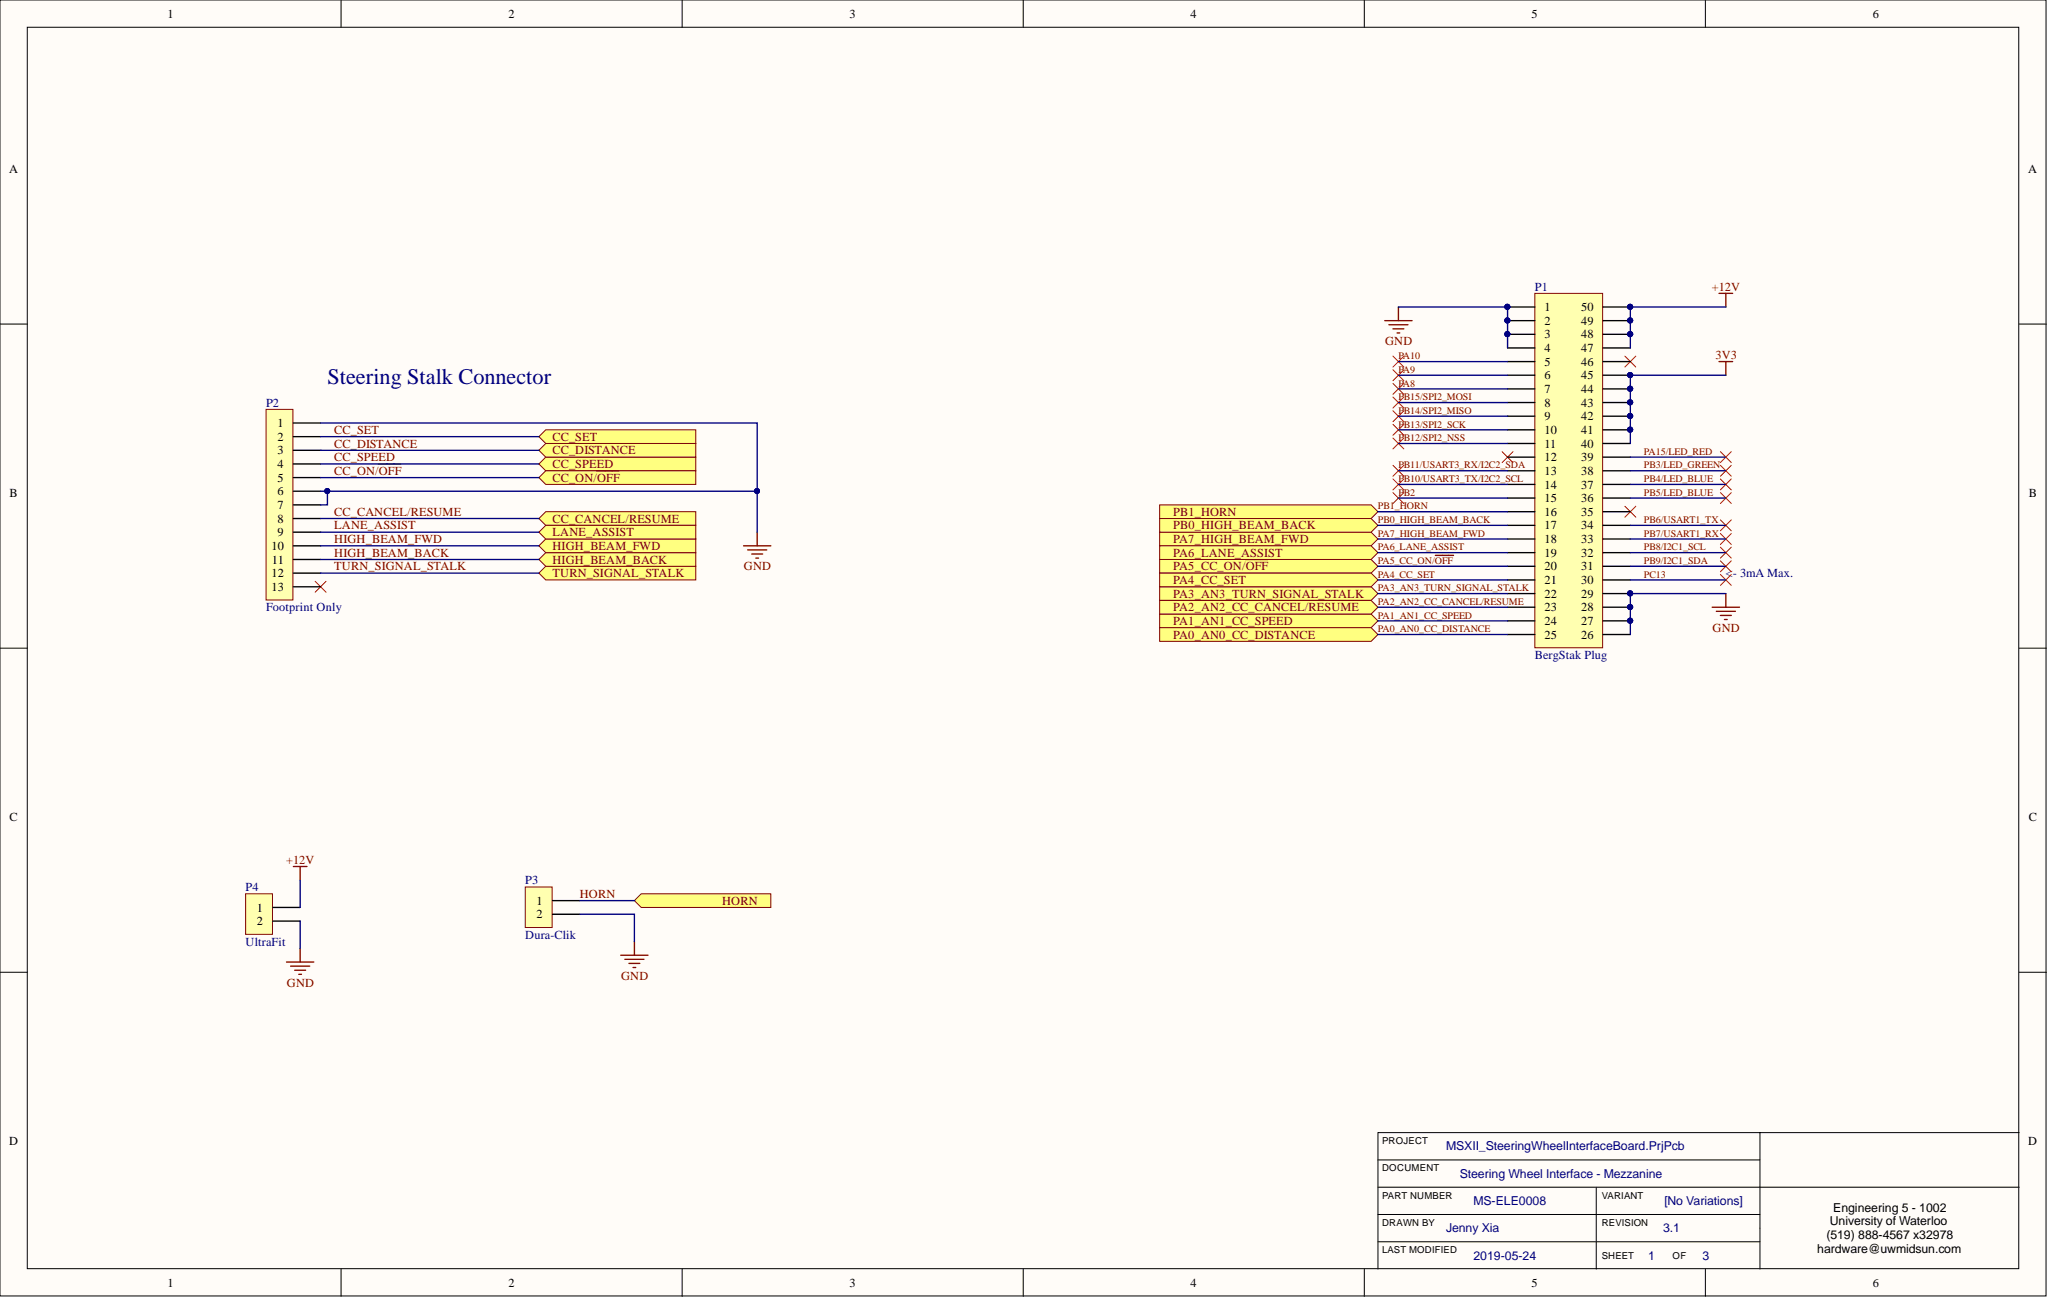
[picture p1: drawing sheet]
<svg xmlns="http://www.w3.org/2000/svg" width="381mm" height="241mm" viewBox="0 0 381 241" stroke-linecap="round" stroke-linejoin="round" font-family="sans-serif">
<g fill="#fffcf8" stroke="#000" stroke-width=".19">
<path d="M0 0h380.6v240.9h-380.6z"/>
<path d="M5.1 5.1h370.5v230.7h-370.5z"/>
</g>
<g fill="none" stroke="#000" stroke-width=".19">
<path d="M63.5 0v5.1M126.9 0v5.1M190.4 0v5.1M253.8 0v5.1M317.3 0v5.1M0 60.2h5.1M375.6 60.2h5.1M0 120.5h5.1M375.6 120.5h5.1M0 180.7h5.1M375.6 180.7h5.1M256.3 215.6h71.1"/>
<path d="M327.4 210.6h-71.1v25.3M327.4 210.6v25.3M327.4 210.6h48.2M63.5 235.9v5.1M126.9 235.9v5.1M190.4 235.9v5.1M253.8 235.9v5.1M256.3 230.9h71.1M256.3 220.7h119.3M256.3 225.8h71.1M297 220.7v15.2M317.3 235.9v5.1"/>
</g>
<g fill="none" stroke="#800000" stroke-width=".25">
<path d="M257.6 59.6h5.1M260.2 57.1v2.5M319.8 54.5h2.5M321.1 54.5v2.6M258.4 60.4h3.5M259.1 61.1h2.1M259.9 61.9h.5M319.8 67.2h2.5M321.1 67.2v2.6M267 103.2h3.4M318.5 112.9h5.1M319.3 113.6h3.5"/>
<path d="M320.1 114.4h2M320.8 115.2h.5M321.1 110.3v2.6"/>
</g>
<path d="M302.3 66.2l2 2M304.3 66.2l-2 2M279.4 84l2.1 2M281.5 84l-2.1 2M302.3 94.1l2 2M304.3 94.1l-2 2" fill="none" stroke="#f00" stroke-width=".19"/>
<path d="M285.5 54.5h12.6v65.9h-12.6z" fill="#ffffb0" stroke="#800000" stroke-width=".19"/>
<g fill="none" stroke="#000" stroke-width=".25">
<path d="M280.5 57.1h5M280.5 59.6h5M298.2 57.1h5.1M298.2 59.6h5.1M280.5 62.1h5M280.5 64.7h5M280.5 67.2h5M280.5 69.8h5M280.5 72.3h5M280.5 74.8h5M280.5 77.4h5M280.5 79.9h5"/>
<path d="M298.2 62.1h5.1M298.2 64.7h5.1M298.2 67.2h5.1M298.2 69.8h5.1M298.2 72.3h5.1M298.2 74.8h5.1M298.2 77.4h5.1M298.2 79.9h5.1M280.5 82.4h5M280.5 85h5M280.5 87.5h5M280.5 90.1h5"/>
<path d="M280.5 92.6h5M280.5 95.1h5M280.5 97.7h5M298.2 82.4h5.1M298.2 85h5.1M298.2 87.5h5.1M298.2 90.1h5.1M298.2 92.6h5.1M298.2 95.1h5.1M298.2 97.7h5.1M280.5 100.2h5M280.5 102.7h5"/>
<path d="M280.5 105.3h5M280.5 107.8h5M280.5 110.3h5M280.5 112.9h5M280.5 115.4h5M280.5 118h5M298.2 100.2h5.1M298.2 102.7h5.1M298.2 105.3h5.1M298.2 107.8h5.1M298.2 110.3h5.1M298.2 112.9h5.1"/>
<path d="M298.2 115.4h5.1M298.2 118h5.1"/>
</g>
<g fill="#000080" stroke="#000080" stroke-width=".19">
<circle cx="280.4" cy="57" r=".47"/>
<circle cx="280.4" cy="59.6" r=".47"/>
<circle cx="280.4" cy="62.1" r=".47"/>
<circle cx="303.3" cy="115.4" r=".47"/>
<circle cx="303.3" cy="112.8" r=".47"/>
<circle cx="303.3" cy="110.3" r=".47"/>
<circle cx="303.3" cy="79.9" r=".47"/>
<circle cx="303.3" cy="77.3" r=".47"/>
<circle cx="303.3" cy="74.8" r=".47"/>
<circle cx="303.3" cy="72.3" r=".47"/>
<circle cx="303.3" cy="69.7" r=".47"/>
<circle cx="303.3" cy="62.1" r=".47"/>
<circle cx="303.3" cy="59.6" r=".47"/>
<circle cx="303.3" cy="57" r=".47"/>
</g>
<g fill="#ffff80" stroke="#800000" stroke-width=".19">
<path d="M215.7 114.2h39.4l1.2 1.2-1.2 1.3h-39.4z" fill-rule="evenodd"/>
<path d="M215.7 116.7h39.4l1.2 1.3-1.2 1.2h-39.4z" fill-rule="evenodd"/>
<path d="M215.7 109.1h39.4l1.2 1.2-1.2 1.3h-39.4z" fill-rule="evenodd"/>
<path d="M215.7 111.6h39.4l1.2 1.3-1.2 1.3h-39.4z" fill-rule="evenodd"/>
<path d="M215.7 104h39.4l1.2 1.3-1.2 1.2h-39.4z" fill-rule="evenodd"/>
</g>
<path d="M231.7 104h4.2" fill="none" stroke="#800000" stroke-width=".25"/>
<g fill="#ffff80" stroke="#800000" stroke-width=".19">
<path d="M215.7 106.5h39.4l1.2 1.3-1.2 1.3h-39.4z" fill-rule="evenodd"/>
<path d="M215.7 98.9h39.4l1.2 1.3-1.2 1.3h-39.4z" fill-rule="evenodd"/>
<path d="M215.7 101.5h39.4l1.2 1.2-1.2 1.3h-39.4z" fill-rule="evenodd"/>
<path d="M215.7 93.9h39.4l1.2 1.2-1.2 1.3h-39.4z" fill-rule="evenodd"/>
<path d="M215.7 96.4h39.4l1.2 1.3-1.2 1.2h-39.4z" fill-rule="evenodd"/>
</g>
<path d="M70.3 86.2h4.2M140.9 98.9v2.6M138.3 101.5h5.1M139.1 102.2h3.5M139.8 103h2.1M140.6 103.8h.5" fill="none" stroke="#800000" stroke-width=".25"/>
<path d="M58.6 108.1l2.1 2M60.7 108.1l-2.1 2" fill="none" stroke="#f00" stroke-width=".19"/>
<path d="M49.5 76.1h5v35.4h-5z" fill="#ffffb0" stroke="#800000" stroke-width=".19"/>
<g fill="none" stroke="#000" stroke-width=".25">
<path d="M54.6 78.6h5M54.6 81.2h5M54.6 83.7h5M54.6 86.2h5M54.6 88.8h5M54.6 91.3h5M54.6 93.9h5M54.6 96.4h5M54.6 98.9h5M54.6 101.5h5M54.6 104h5M54.6 106.5h5"/>
<path d="M54.6 109.1h5"/>
</g>
<path d="M97.7 164.9h5v7.5h-5z" fill="#ffffb0" stroke="#800000" stroke-width=".19"/>
<path d="M102.8 167.4h5.1M102.8 170h5.1" fill="none" stroke="#000" stroke-width=".25"/>
<path d="M115.5 177.6h5.1M116.2 178.3h3.6M117 179.1h2M117.8 179.9h.5M118 175v2.6" fill="none" stroke="#800000" stroke-width=".25"/>
<path d="M45.7 166.2h5v7.5h-5z" fill="#ffffb0" stroke="#800000" stroke-width=".19"/>
<path d="M50.8 168.7h5M50.8 171.2h5" fill="none" stroke="#000" stroke-width=".25"/>
<path d="M53.3 178.8h5.1M54.1 179.6h3.5M54.6 161.1h2.5M55.8 161.1v2.5M55.8 176.3v2.5M54.8 180.4h2.1M55.6 181.1h.5" fill="none" stroke="#800000" stroke-width=".25"/>
<g fill="#ffff80" stroke="#800000" stroke-width=".19">
<path d="M100.3 106.5l1.2-1.2h27.9v2.5h-27.9z" fill-rule="evenodd"/>
<path d="M100.3 96.4l1.2-1.3h27.9v2.6h-27.9z" fill-rule="evenodd"/>
<path d="M100.3 86.2l1.2-1.2h27.9v2.5h-27.9z" fill-rule="evenodd"/>
<path d="M100.3 83.7l1.2-1.3h27.9v2.6h-27.9z" fill-rule="evenodd"/>
<path d="M118 167.4l1.3-1.2h24.1v2.5h-24.1z" fill-rule="evenodd"/>
<path d="M100.3 104l1.2-1.3h27.9v2.6h-27.9z" fill-rule="evenodd"/>
<path d="M100.3 101.5l1.2-1.3h27.9v2.5h-27.9z" fill-rule="evenodd"/>
<path d="M100.3 98.9l1.2-1.2h27.9v2.5h-27.9z" fill-rule="evenodd"/>
<path d="M100.3 88.8l1.2-1.3h27.9v2.6h-27.9z" fill-rule="evenodd"/>
</g>
<path d="M110.9 87.5h4.3" fill="none" stroke="#800000" stroke-width=".25"/>
<path d="M100.3 81.2l1.2-1.3h27.9v2.5h-27.9z" fill-rule="evenodd" fill="#ffff80" stroke="#800000" stroke-width=".19"/>
<g fill="none" stroke="#f00" stroke-width=".19">
<path d="M259.1 78.9l2.1 2M259.1 76.4l2.1 2M259.1 73.8l2.1 2M259.1 71.3l2.1 2M259.1 68.7l2.1 2.1M259.1 66.2l2.1 2M261.2 78.9l-2.1 2M261.2 76.4l-2.1 2M261.2 73.8l-2.1 2M261.2 71.3l-2.1 2M261.2 68.7l-2.1 2.1M261.2 66.2l-2.1 2"/>
<path d="M259.1 91.6l2.1 2M259.1 89l2.1 2.1M259.1 86.5l2.1 2M259.1 81.4l2.1 2.1M261.2 91.6l-2.1 2M261.2 89l-2.1 2.1M261.2 86.5l-2.1 2M261.2 81.4l-2.1 2.1M320.1 99.2l2 2M320.1 96.6l2 2.1M320.1 91.6l2 2M320.1 89l2 2.1"/>
<path d="M320.1 86.5l2 2M320.1 84l2 2M322.1 99.2l-2 2M322.1 96.6l-2 2.1M322.1 91.6l-2 2M322.1 89l-2 2.1M322.1 86.5l-2 2M322.1 84l-2 2M320.1 106.8l2 2M320.1 104.3l2 2M320.1 101.7l2 2.1M322.1 106.8l-2 2"/>
<path d="M322.1 104.3l-2 2M322.1 101.7l-2 2.1"/>
</g>
<g fill="none" stroke="#000080" stroke-width=".25">
<path d="M260.2 57.1h20.3v7.6M321.1 57.1h-17.8v7.6M59.6 78.6h81.3v12.7M260.2 79.9h20.3M260.2 77.4h20.3M260.2 74.8h20.3M260.2 72.3h20.3M260.2 69.8h20.3M260.2 67.2h20.3M321.1 69.8h-17.8v12.6M59.6 91.3h81.3v7.6M59.6 81.2h40.7"/>
<path d="M59.6 83.7h40.7M59.6 86.2h40.7M59.6 88.8h40.7M59.6 96.4h40.7M59.6 98.9h40.7M60.9 91.3v2.6h-1.3M256.3 97.7h24.2M256.3 95.1h24.2M260.2 87.5h20.3M260.2 90.1h20.3M260.2 92.6h20.3M260.2 82.4h20.3"/>
<path d="M303.3 87.5h17.8M303.3 90.1h17.8M303.3 97.7h17.8M303.3 92.6h17.8M303.3 85h17.8M59.6 101.5h40.7M59.6 104h40.7M59.6 106.5h40.7M256.3 107.8h24.2M256.3 105.3h24.2M256.3 102.7h24.2M256.3 100.2h24.2"/>
<path d="M256.3 118h24.2M256.3 115.4h24.2M256.3 112.9h24.2M256.3 110.3h24.2M303.3 107.8h17.8M303.3 105.3h17.8M303.3 102.7h17.8M303.3 100.2h17.8M321.1 110.3h-17.8v7.7M55.8 163.6v5.1M55.8 171.2v5.1M107.9 170h10.1v5"/>
<path d="M107.9 167.4h10.1"/>
</g>
<g fill="#000080" stroke="#000080" stroke-width=".19">
<circle cx="280.4" cy="62.1" r=".47"/>
<circle cx="280.4" cy="59.6" r=".47"/>
<circle cx="280.4" cy="57" r=".47"/>
<circle cx="303.3" cy="62.1" r=".47"/>
<circle cx="303.3" cy="59.6" r=".47"/>
<circle cx="303.3" cy="57" r=".47"/>
<circle cx="303.3" cy="69.7" r=".47"/>
<circle cx="303.3" cy="72.3" r=".47"/>
<circle cx="303.3" cy="74.8" r=".47"/>
<circle cx="303.3" cy="77.3" r=".47"/>
<circle cx="303.3" cy="79.9" r=".47"/>
<circle cx="303.3" cy="115.4" r=".47"/>
<circle cx="303.3" cy="112.8" r=".47"/>
<circle cx="303.3" cy="110.3" r=".47"/>
<circle cx="60.9" cy="91.3" r=".47"/>
<circle cx="140.8" cy="91.3" r=".47"/>
</g>
<text font-size="4.1" fill="#000080" x="60.9" y="71.4">Steering Stalk Connector</text>
<g font-size="2.3">
<text x="31.1" y="3.3">1</text>
<text x="94.6" y="3.3">2</text>
<text x="158" y="3.3">3</text>
<text x="221.5" y="3.3">4</text>
<text x="284.9" y="3.3">5</text>
<text x="348.4" y="3.3">6</text>
<text x="1.7" y="32.1">A</text>
<text x="377.3" y="32.1">A</text>
<text x="287.3" y="57.8">1</text>
<text x="294.2" y="57.8">50</text>
<text x="287.3" y="60.4">2</text>
<text x="287.3" y="62.9">3</text>
<text x="287.3" y="65.4">4</text>
<text x="294.2" y="65.4">47</text>
<text x="294.2" y="62.9">48</text>
<text x="294.2" y="60.4">49</text>
<text x="287.3" y="68">5</text>
<text x="287.3" y="70.5">6</text>
<text x="294.2" y="70.5">45</text>
<text x="294.2" y="68">46</text>
<text x="287.3" y="73.1">7</text>
<text x="287.3" y="75.6">8</text>
<text x="294.2" y="75.6">43</text>
<text x="294.2" y="73.1">44</text>
<text x="51.6" y="79.4">1</text>
<text x="51.6" y="81.9">2</text>
<text x="287.3" y="78.1">9</text>
<text x="287.3" y="80.7">10</text>
<text x="287.3" y="83.2">11</text>
<text x="294.2" y="83.2">40</text>
<text x="294.2" y="80.7">41</text>
<text x="294.2" y="78.1">42</text>
<text x="51.6" y="84.5">3</text>
<text x="51.6" y="87">4</text>
<text x="51.6" y="89.5">5</text>
<text x="287.3" y="85.7">12</text>
<text x="287.3" y="88.3">13</text>
<text x="294.2" y="88.3">38</text>
<text x="294.2" y="85.7">39</text>
<text x="1.8" y="92.4">B</text>
<text x="51.6" y="92.1">6</text>
<text x="51.6" y="94.6">7</text>
<text x="287.3" y="90.8">14</text>
<text x="287.3" y="93.4">15</text>
<text x="287.3" y="95.9">16</text>
<text x="294.2" y="95.9">35</text>
<text x="294.2" y="93.4">36</text>
<text x="294.2" y="90.8">37</text>
<text x="377.4" y="92.4">B</text>
<text x="51.6" y="97.2">8</text>
<text x="51.6" y="99.7">9</text>
<text x="287.3" y="98.4">17</text>
<text x="287.3" y="101">18</text>
<text x="294.2" y="101">33</text>
<text x="294.2" y="98.4">34</text>
<text x="50.5" y="102.2">10</text>
<text x="50.5" y="107.3">12</text>
<text x="50.6" y="104.8">11</text>
<text x="287.3" y="103.5">19</text>
<text x="287.3" y="106">20</text>
<text x="294.2" y="106">31</text>
<text x="294.2" y="103.5">32</text>
<text x="50.5" y="109.8">13</text>
<text x="287.3" y="108.6">21</text>
<text x="287.3" y="111.1">22</text>
<text x="287.3" y="113.6">23</text>
<text x="294.2" y="113.6">28</text>
<text x="294.2" y="111.1">29</text>
<text x="294.2" y="108.6">30</text>
<text x="287.3" y="116.2">24</text>
<text x="287.3" y="118.7">25</text>
<text x="294.2" y="118.7">26</text>
<text x="294.2" y="116.2">27</text>
<text x="1.8" y="152.6">C</text>
<text x="377.4" y="152.6">C</text>
<text x="47.8" y="169.5">1</text>
<text x="47.8" y="172">2</text>
<text x="99.8" y="168.2">1</text>
<text x="99.8" y="170.7">2</text>
<text x="1.7" y="212.9">D</text>
<text x="377.3" y="212.9">D</text>
<text x="340.4" y="227.8">University of Waterloo</text>
<text x="341" y="225.3">Engineering 5 - 1002</text>
<text x="338.1" y="232.9">hardware@uwmidsun.com</text>
<text x="339.8" y="230.3">(519) 888-4567 x32978</text>
<text x="31.1" y="239.2">1</text>
<text x="94.6" y="239.2">2</text>
<text x="158" y="239.2">3</text>
<text x="221.5" y="239.2">4</text>
<text x="284.9" y="239.2">5</text>
<text x="348.4" y="239.2">6</text>
</g>
<g font-size="2.3" fill="#000080">
<text x="285.5" y="54">P1</text>
<text x="49.5" y="75.6">P2</text>
<text x="321.1" y="107.3">&lt;- 3mA Max.</text>
<text x="49.5" y="113.6">Footprint Only</text>
<text x="285.5" y="122.5">BergStak Plug</text>
<text x="45.7" y="165.7">P4</text>
<text x="97.7" y="164.4">P3</text>
<text x="45.7" y="175.8">UltraFit</text>
<text x="97.7" y="174.5">Dura-Clik</text>
<text x="269" y="213.9">MSXII_SteeringWheelInterfaceBoard.PrjPcb</text>
<text x="271.6" y="218.9">Steering Wheel Interface - Mezzanine</text>
<text x="274.1" y="224">MS-ELE0008</text>
<text x="309.6" y="224">[No Variations]</text>
<text x="269" y="229.1">Jenny Xia</text>
<text x="309.4" y="229.1">3.1</text>
<text x="274.1" y="234.1">2019-05-24</text>
<text x="306.6" y="234.1">1</text>
<text x="316.8" y="234.1">3</text>
</g>
<g font-size="2.3" fill="#800000">
<text x="318.4" y="54">+12V</text>
<text x="257.7" y="64.2">GND</text>
<text x="319.1" y="66.7">3V3</text>
<text x="62.2" y="80.7">CC_SET</text>
<text x="62.2" y="83.2">CC_DISTANCE</text>
<text x="102.8" y="81.9">CC_SET</text>
<text x="62.2" y="85.7">CC_SPEED</text>
<text x="62.2" y="88.3">CC_ON/OFF</text>
<text x="102.8" y="87">CC_SPEED</text>
<text x="102.8" y="84.5">CC_DISTANCE</text>
<text x="102.8" y="89.5">CC_ON/OFF</text>
<text x="62.2" y="95.9">CC_CANCEL/RESUME</text>
<text x="218.3" y="95.9">PB1_HORN</text>
<text x="62.2" y="98.4">LANE_ASSIST</text>
<text x="62.2" y="101">HIGH_BEAM_FWD</text>
<text x="102.8" y="97.2">CC_CANCEL/RESUME</text>
<text x="102.8" y="99.7">LANE_ASSIST</text>
<text x="218.3" y="101">PA7_HIGH_BEAM_FWD</text>
<text x="218.3" y="98.4">PB0_HIGH_BEAM_BACK</text>
<text x="62.2" y="103.5">HIGH_BEAM_BACK</text>
<text x="62.2" y="106">TURN_SIGNAL_STALK</text>
<text x="102.8" y="107.3">TURN_SIGNAL_STALK</text>
<text x="102.8" y="104.8">HIGH_BEAM_BACK</text>
<text x="102.8" y="102.2">HIGH_BEAM_FWD</text>
<text x="138.4" y="106">GND</text>
<text x="218.3" y="106">PA5_CC_ON/OFF</text>
<text x="218.3" y="103.5">PA6_LANE_ASSIST</text>
<text x="218.3" y="111.1">PA3_AN3_TURN_SIGNAL_STALK</text>
<text x="218.3" y="113.6">PA2_AN2_CC_CANCEL/RESUME</text>
<text x="218.3" y="108.6">PA4_CC_SET</text>
<text x="218.3" y="116.2">PA1_AN1_CC_SPEED</text>
<text x="218.3" y="118.7">PA0_AN0_CC_DISTANCE</text>
<text x="318.6" y="117.5">GND</text>
<text x="53.2" y="160.6">+12V</text>
<text x="107.9" y="166.9">HORN</text>
<text x="134.3" y="168.2">HORN</text>
<text x="53.4" y="183.4">GND</text>
<text x="115.6" y="182.1">GND</text>
</g>
<g font-size="1.9" fill="#800000">
<text x="260.2" y="66.8">PA10</text>
<text x="260.2" y="69.3">PA9</text>
<text x="260.2" y="71.9">PA8</text>
<text x="260.2" y="74.4">PB15/SPI2_MOSI</text>
<text x="260.2" y="76.9">PB14/SPI2_MISO</text>
<text x="260.2" y="79.5">PB13/SPI2_SCK</text>
<text x="260.2" y="82">PB12/SPI2_NSS</text>
<text x="260.2" y="87.1">PB11/USART3_RX/I2C2_SDA</text>
<text x="260.2" y="89.6">PB10/USART3_TX/I2C2_SCL</text>
<text x="305.8" y="84.6">PA15/LED_RED</text>
<text x="305.8" y="87.1">PB3/LED_GREEN</text>
<text x="305.8" y="89.6">PB4/LED_BLUE</text>
<text x="256.3" y="94.7">PB1_HORN</text>
<text x="260.2" y="92.2">PB2</text>
<text x="305.8" y="92.2">PB5/LED_BLUE</text>
<text x="256.3" y="97.2">PB0_HIGH_BEAM_BACK</text>
<text x="256.3" y="99.8">PA7_HIGH_BEAM_FWD</text>
<text x="305.8" y="97.2">PB6/USART1_TX</text>
<text x="305.8" y="99.8">PB7/USART1_RX</text>
<text x="256.3" y="102.3">PA6_LANE_ASSIST</text>
<text x="256.3" y="104.9">PA5_CC_ON/OFF</text>
<text x="256.3" y="107.4">PA4_CC_SET</text>
<text x="305.8" y="102.3">PB8/I2C1_SCL</text>
<text x="305.8" y="104.9">PB9/I2C1_SDA</text>
<text x="305.8" y="107.4">PC13</text>
<text x="256.3" y="109.9">PA3_AN3_TURN_SIGNAL_STALK</text>
<text x="256.3" y="112.5">PA2_AN2_CC_CANCEL/RESUME</text>
<text x="256.3" y="115">PA1_AN1_CC_SPEED</text>
<text x="256.3" y="117.5">PA0_AN0_CC_DISTANCE</text>
</g>
<g font-size="1.8">
<text x="257.1" y="212.7">PROJECT</text>
<text x="257.1" y="217.7">DOCUMENT</text>
<text x="257.1" y="227.9">DRAWN BY</text>
<text x="257.1" y="222.8">PART NUMBER</text>
<text x="298" y="227.9">REVISION</text>
<text x="298" y="222.8">VARIANT</text>
<text x="257.1" y="233">LAST MODIFIED</text>
<text x="298" y="234">SHEET</text>
<text x="311.2" y="234">OF</text>
</g>
</svg>
